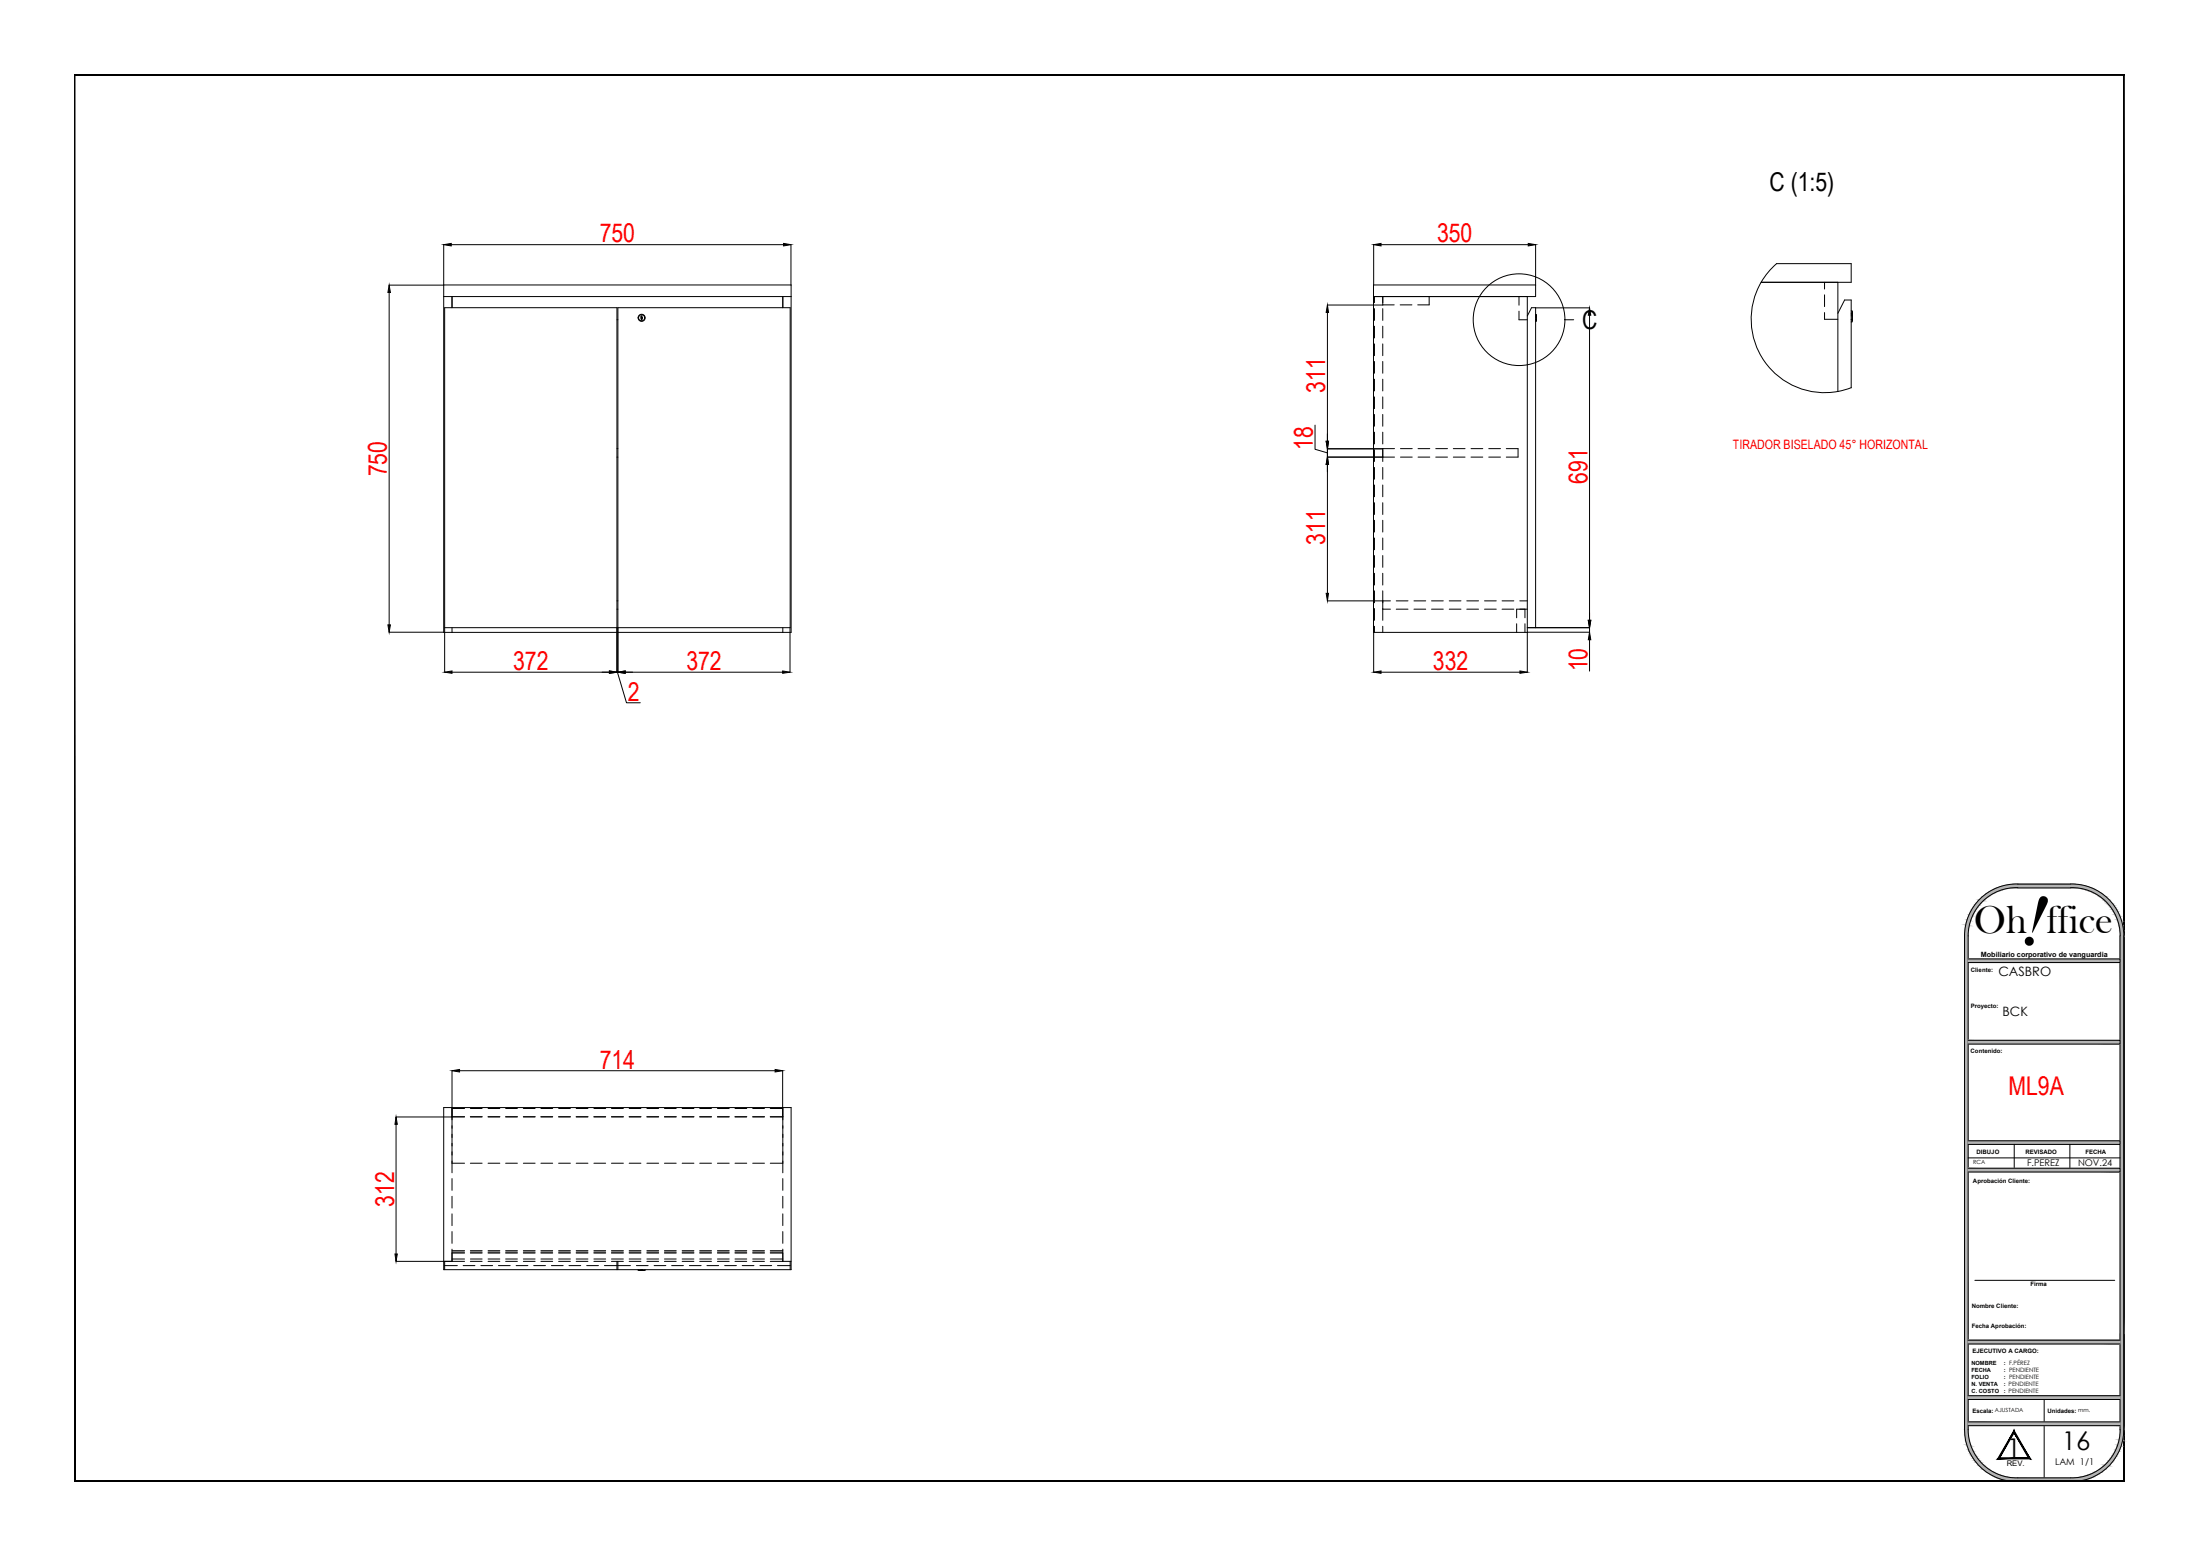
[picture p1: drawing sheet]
<svg xmlns="http://www.w3.org/2000/svg" width="594mm" height="420mm" viewBox="0 0 594 420" stroke-linecap="round" stroke-linejoin="round" font-family="sans-serif">
<g fill="#000" stroke="#000" stroke-width=".27">
<path d="M20 20.1v.2l553.6-.2zM20 20.3l553.6-.2v.2z"/>
<path d="M543.9 386.3v.6l4.4 7zM543.9 386.9l4.4 7-.6-.3zM539.4 393.9h8.9l-.6-.3zM539.4 393.9l.6-.3h7.7zM543.9 386.3l-4.5 7.6 .6-.3zM543.9 386.3v.6l-3.9 6.7z"/>
<path d="M20 400h553.6l-.2-.2zM20 400l.2-.2h553.2zM20 20.1v379.9l.2-.2zM20 20.1l.2 .2v379.5zM20 20.1l.2 .2 553.4-.2zM20.2 20.3l553.4-.2-.2 .2zM573.6 20.1l-.2 .2 .2 379.7zM573.4 20.3l.2 379.7-.2-.2z"/>
<path d="M20 400h553.6v-.2zM20 399.8h553.6l-553.6 .2z"/>
</g>
<g fill="none" stroke="#000" stroke-width=".27">
<path d="M544.9 239.8h14.2M544.9 238.7h14.2M544.9 239.7a13 13 0 0 0-13.4 13v133.4M544.9 238.7a14 14 0 0 0-14.4 14v133.4a13.9 13.9 0 0 0 14.4 13.9h14.2a14 14 0 0 0 14.4-13.9v-133.4a14 14 0 0 0-14.4-14M559.1 239.7a13 13 0 0 1 13.4 13M531.5 258.9h41v1h-41M572.5 252.7v133.4M531.5 280.9h41v1h-41M531.5 308h41v1h-41M531.5 315.5h41v1h-41M531.5 312.7h41M543.9 309v6.5"/>
<path d="M558.9 309v6.5M533.3 345.7h37.7M531.5 376.9h41M531.5 377.9h41M531.5 361.9h41M531.5 362.9h41M552 377.9v6M531.5 386a13 13 0 0 0 13.4 13.1h14.2M531.5 385h41M531.5 383.9h41M552 385v14.1M572.5 386a13 13 0 0 1-13.4 13.1"/>
</g>
<g fill="#b3b3b3" stroke="#b3b3b3" stroke-width=".27">
<path d="M544.9 238.7l15.6 .1zM543.4 238.8h17.1z"/>
<path d="M543.4 238.8l18.6 .2-1.5-.2zM541.9 239l1.5-.2 18.6 .2z"/>
<path d="M541.9 239l21.6 .3-1.5-.3zM540.5 239.3l1.4-.3 21.6 .3z"/>
<path d="M540.5 239.3l24.2 .5-1.2-.5zM539.3 239.8l1.2-.5 24.2 .5z"/>
<path d="M559.1 239.8h5.6zM559.1 239.8h5.6z"/>
<path d="M539.3 239.8h5.6zM539.2 239.8h4.3z"/>
<path d="M560.5 239.8h4.4zM560.5 239.8h4.4z"/>
<path d="M539.2 239.8h4.3zM539.1 239.8h4z"/>
<path d="M560.8 239.8l4.4 .1zM560.8 239.8l4.4 .1z"/>
<path d="M539.1 239.8h4zM538.8 239.9h3.3z"/>
<path d="M561.8 239.9l4 .4-.6-.4zM561.8 239.9l4 .4h-2.6z"/>
<path d="M538.8 239.9l2 .4 1.3-.4zM538.1 240.3l.7-.4 2 .4z"/>
<path d="M563.2 240.3l3 .2-.4-.2zM563.2 240.3l3 .2h-2.5z"/>
<path d="M538.1 240.3l2.1 .2 .6-.2zM537.7 240.5l.4-.2 2.1 .2z"/>
<path d="M563.7 240.5l2.9 .2-.4-.2zM563.7 240.5l2.9 .2h-2.1z"/>
<path d="M537.7 240.5l1.8 .2 .7-.2zM537.3 240.7l.4-.2 1.8 .2z"/>
<path d="M564.5 240.7l3 .5-.9-.5zM564.5 240.7l3 .5h-1.9z"/>
<path d="M537.3 240.7l1.1 .5 1.1-.5zM536.5 241.2l.8-.5 1.1 .5z"/>
<path d="M565.6 241.2l2 .1zM565.6 241.2l2 .1z"/>
<path d="M536.5 241.2h1.9zM536.3 241.3h1.9z"/>
<path d="M565.8 241.3l2.8 .8-1-.8zM565.8 241.3l2.8 .8h-1.7z"/>
<path d="M536.3 241.3l.8 .8 1.1-.8zM535.4 242.1l.9-.8 .8 .8z"/>
<path d="M566.9 242.1l1.8 .1zM566.9 242.1l1.8 .1z"/>
<path d="M535.4 242.1h1.7zM535.3 242.2h1.6z"/>
<path d="M567.1 242.2l2.3 .7-.7-.7zM567.1 242.2l2.3 .7h-1.4z"/>
<path d="M535.3 242.2l.7 .7 .9-.7zM535.3 242.2l.7 .7h-1.5z"/>
<path d="M568 242.9l1.7 .3-.3-.3zM568 242.9l1.7 .3h-1.4z"/>
<path d="M534.5 242.9l1.2 .3 .3-.3zM534.5 242.9l1.2 .3h-1.5z"/>
<path d="M568.3 243.2l2 .7-.6-.7zM568.3 243.2l2 .7h-1.3z"/>
<path d="M534.2 243.2l.7 .7 .8-.7zM534.2 243.2l.7 .7h-1.2z"/>
<path d="M569 243.9l1.7 .5-.4-.5zM569 243.9l1.7 .5h-1.3z"/>
<path d="M533.7 243.9l.9 .5 .3-.5zM533.7 243.9l.9 .5h-1.4z"/>
<path d="M569.4 244.4l1.7 .6-.4-.6zM569.4 244.4l1.7 .6h-1.2z"/>
<path d="M533.2 244.4l.8 .6 .6-.6zM533.2 244.4l.8 .6h-1.1z"/>
<path d="M569.9 245l1.6 .6-.4-.6zM569.9 245l1.6 .6h-1.2z"/>
<path d="M532.9 245l.7 .6 .4-.6zM532.9 245l.7 .6h-1.2z"/>
<path d="M570.3 245.6l1.5 .5-.3-.5zM570.3 245.6l1.5 .5h-1.1z"/>
<path d="M532.4 245.6l.9 .5 .3-.5zM532.4 245.6l.9 .5h-1.2z"/>
<path d="M570.7 246.1l1.5 .9-.4-.9zM570.7 246.1l1.5 .9h-1.1z"/>
<path d="M532.1 246.1l.8 .9 .4-.9zM532.1 246.1l.8 .9h-1.2z"/>
<path d="M571.1 247l1.3 .3-.2-.3zM571.1 247l1.3 .3h-1.1z"/>
<path d="M531.7 247l1 .3 .2-.3zM531.7 247l1 .3h-1.1z"/>
<path d="M571.3 247.3l1.5 1-.4-1zM571.3 247.3l1.5 1h-1.1z"/>
<path d="M531.6 247.3l.7 1 .4-1zM531.6 247.3l.7 1h-1.1z"/>
<path d="M571.7 248.3l1.2 .4-.1-.4zM571.7 248.3l1.2 .4h-1.1z"/>
<path d="M531.2 248.3l.9 .4 .2-.4zM531.2 248.3l.9 .4h-1z"/>
<path d="M571.8 248.7l1.4 1.1-.3-1.1zM571.8 248.7l1.4 1.1h-1.1z"/>
<path d="M531.1 248.7l.7 1.1 .3-1.1zM531.1 248.7l.7 1.1h-1z"/>
<path d="M572.1 249.8l1.1 .2v-.2zM572.1 249.8l1.1 .2h-1z"/>
<path d="M530.8 249.8l1 .2v-.2zM530.8 249.8l1 .2h-1.1z"/>
<path d="M572.2 250l1.2 1.2-.2-1.2zM572.2 250l1.2 1.2h-1z"/>
<path d="M530.7 250l.9 1.2 .2-1.2zM530.7 250l.9 1.2h-1z"/>
<path d="M572.4 251.2l1 .2zM572.4 251.2l1 .2z"/>
<path d="M530.6 251.2l1 .2zM530.6 251.2l1 .2z"/>
<path d="M572.4 251.4l1.1 1.3-.1-1.3zM572.4 251.4l1.1 1.3h-1z"/>
<path d="M530.5 251.4l1 1.3 .1-1.3zM530.5 251.4l1 1.3h-1z"/>
<path d="M572.5 252.7l1 107.5v-107.5zM572.5 252.7l1 107.5h-1z"/>
<path d="M530.5 252.7l1 107.5v-107.5zM530.5 252.7l1 107.5h-1z"/>
<path d="M572.5 360.2l1 25.9v-25.9zM572.5 360.2l1 25.9h-1z"/>
<path d="M530.5 360.2l1 25.9v-25.9zM530.5 360.2l1 25.9h-1z"/>
<path d="M572.5 386.1l.9 1.4 .1-1.4zM572.5 386.1l.9 1.4h-1z"/>
<path d="M530.5 386.1l1.1 1.4-.1-1.4zM530.5 386.1l1.1 1.4h-1.1z"/>
<path d="M572.4 387.5h1zM572.4 387.5h1z"/>
<path d="M530.5 387.5h1.1zM530.5 387.5h1.1z"/>
<path d="M572.4 387.5l.8 1.3 .2-1.3zM572.4 387.5l.8 1.3h-1z"/>
<path d="M530.6 387.5l1.2 1.3-.2-1.3zM530.6 387.5l1.2 1.3h-1.1z"/>
<path d="M572.2 388.8l1 .2v-.2zM572.2 388.8l1 .2h-1.1z"/>
<path d="M530.7 388.8l1.1 .2v-.2zM530.7 388.8l1.1 .2h-1z"/>
<path d="M572.1 389l.8 1.2 .3-1.2zM572.1 389l.8 1.2h-1.1z"/>
<path d="M530.8 389l1.3 1.2-.3-1.2zM530.8 389l1.3 1.2h-1z"/>
<path d="M571.8 390.2l1 .3 .1-.3zM571.8 390.2l1 .3h-1.1z"/>
<path d="M531.1 390.2l1.2 .3-.2-.3zM531.1 390.2l1.2 .3h-1.1z"/>
<path d="M571.7 390.5l.7 .9 .4-.9zM571.7 390.5l.7 .9h-1.1z"/>
<path d="M531.2 390.5l1.5 .9-.4-.9zM531.2 390.5l1.5 .9h-1.1z"/>
<path d="M571.3 391.4l.9 .5 .2-.5zM571.3 391.4l.9 .5h-1.1z"/>
<path d="M531.6 391.4l1.3 .5-.2-.5zM531.6 391.4l1.3 .5h-1.2z"/>
<path d="M571.1 391.9l.7 .8 .4-.8zM571.1 391.9l.7 .8h-1.1z"/>
<path d="M531.7 391.9l1.6 .8-.4-.8zM531.7 391.9l1.6 .8h-1.2z"/>
<path d="M570.7 392.7l.8 .5 .3-.5zM570.7 392.7l.8 .5h-1.2z"/>
<path d="M532.1 392.7l1.5 .5-.3-.5zM532.1 392.7l1.5 .5h-1.2z"/>
<path d="M570.3 393.2l.8 .6 .4-.6zM570.3 393.2l.8 .6h-1.2z"/>
<path d="M532.4 393.2l1.6 .6-.4-.6zM532.4 393.2l1.6 .6h-1.1z"/>
<path d="M569.9 393.8l.8 .6 .4-.6zM569.9 393.8l.8 .6h-1.3z"/>
<path d="M532.9 393.8l1.7 .6-.6-.6zM532.9 393.8l1.7 .6h-1.4z"/>
<path d="M569.4 394.4l.9 .5 .4-.5zM569.4 394.4l.9 .5h-1.3z"/>
<path d="M533.2 394.4l1.7 .5-.3-.5zM533.2 394.4l1.7 .5h-1.2z"/>
<path d="M569 394.9l.7 .7 .6-.7zM568.3 395.6l.7-.7 .7 .7z"/>
<path d="M533.7 394.9l2 .7-.8-.7zM533.7 394.9l2 .7h-1.5z"/>
<path d="M568.3 395.6l1.1 .2 .3-.2zM568 395.8l.3-.2 1.1 .2z"/>
<path d="M534.2 395.6l1.8 .2-.3-.2zM534.2 395.6l1.8 .2h-1.5z"/>
<path d="M568 395.8l.7 .8 .7-.8zM567.1 396.6l.9-.8 .7 .8z"/>
<path d="M534.5 395.8l2.4 .8-.9-.8zM534.5 395.8l2.4 .8h-1.6z"/>
<path d="M567.1 396.6h1.6zM567.1 396.6l1.5 .1h-1.7z"/>
<path d="M535.3 396.6l1.8 .1zM535.3 396.6l1.8 .1z"/>
<path d="M566.9 396.7l.7 .8 1-.8zM565.8 397.5l1.1-.8 .7 .8z"/>
<path d="M535.4 396.7l2.8 .8-1.1-.8zM535.4 396.7l2.8 .8h-1.9z"/>
<path d="M565.8 397.5h1.8zM565.6 397.5h1.9z"/>
<path d="M536.3 397.5h2.1zM536.3 397.5h2.1z"/>
<path d="M565.6 397.5l1 .5 .9-.5zM564.5 398l1.1-.5 1 .5z"/>
<path d="M536.5 397.5l3 .5-1.1-.5zM536.5 397.5l3 .5h-2.2z"/>
<path d="M564.5 398l1.7 .3 .4-.3zM563.7 398.3l.8-.3 1.7 .3z"/>
<path d="M537.3 398l2.9 .3-.7-.3zM537.3 398l2.9 .3h-2.5z"/>
<path d="M563.7 398.3l2.1 .2 .4-.2zM563.2 398.5l.5-.2 2.1 .2z"/>
<path d="M537.7 398.3l3.1 .2-.6-.2zM537.7 398.3l3.1 .2h-2.7z"/>
<path d="M563.2 398.5l2 .4 .6-.4zM561.8 398.9l1.4-.4 2 .4z"/>
<path d="M538.1 398.5l4 .4-1.3-.4zM538.1 398.5l4 .4h-3.3z"/>
<path d="M561.8 398.9h3.4zM560.8 399h4.1z"/>
<path d="M538.8 398.9l4.3 .1zM538.8 398.9l4.3 .1z"/>
<path d="M560.8 399h4.1zM560.5 399h4.2z"/>
<path d="M539.1 399h4.4zM539.1 399h4.4z"/>
<path d="M560.5 399h4.2zM559.1 399.1h5.6z"/>
<path d="M539.2 399l5.7 .1zM539.2 399l5.7 .1z"/>
<path d="M539.3 399.1l24.2 .4 1.2-.4zM539.3 399.1l24.2 .4h-23z"/>
<path d="M540.5 399.5l21.5 .3 1.5-.3zM540.5 399.5l21.5 .3h-20.1z"/>
<path d="M541.9 399.8l18.6 .2 1.5-.2zM541.9 399.8l18.6 .2h-17.1z"/>
<path d="M543.4 400h17.1zM543.4 400h15.7z"/>
<path d="M531.5 308l41 1v-1zM531.5 308l41 1h-41z"/>
<path d="M531.5 383.9l41 1.1v-1.1zM531.5 383.9l41 1.1h-41z"/>
<path d="M531.5 315.5l41 1v-1zM531.5 315.5l41 1h-41z"/>
<path d="M531.5 376.9l41 1v-1zM531.5 376.9l41 1h-41z"/>
<path d="M531.5 280.9l41 1v-1zM531.5 280.9l41 1h-41z"/>
<path d="M531.5 258.9l41 1v-1zM531.5 258.9l41 1h-41z"/>
<path d="M531.5 361.9l41 1v-1zM531.5 361.9l41 1h-41z"/>
</g>
<g fill="none" stroke="#000" stroke-width=".27">
<path d="M105.1 79v89.7M119.8 66.1v10.9h-14.7M121.8 66.1h89.8M213.6 66.1v10.9M370.9 66.1v10.9M372.9 66.1h39.8M414.7 66.1v10.9M358.5 84.4v34.8M358.5 82.4h14.9M414.7 83.1h14.5M429.2 85.1v82.4M355.1 114.8v6.5l3.4 1"/>
<path d="M358.5 123.4v-2.2v2.2M358.5 123.4h14.9M358.5 125.4v34.8M358.5 121.2h14.9M105.1 170.7h14.7M120.1 169.5v12M166.6 169.5v12M166.8 169.5v12M213.3 169.5v12M358.5 162.2h14.9M370.9 170.7v10.8M412.4 169.5h16.8v1.2h-16.8v10.8"/>
<path d="M429.2 172.7v8.5M122.1 181.5h42.5M166.6 181.5h.2h-.2M166.7 181.5l2.5 8.3h3.7M168.8 181.5h42.5M372.9 181.5h37.5M122.1 289.1v12.5h-15.2M124.1 289.1h85.2M211.3 289.1v12.5M106.9 303.6v35M106.9 340.6h15.2"/>
</g>
<g fill="#000" stroke="#000" stroke-width=".27">
<path d="M105.1 77l.3 2h-.7zM119.8 66.1l2-.4v.7zM211.6 65.7l2 .4-2 .3zM370.9 66.1l2-.4v.7zM412.7 65.7l2 .4-2 .3zM358.5 82.4l.2 2h-.6zM429.2 83.1l.4 2h-.7zM358.1 119.2h.6l-.2 2zM358.5 123.4l.2 2h-.6zM104.7 168.7h.7l-.3 2zM358.1 160.2h.6l-.2 2zM428.9 167.5h.7l-.4 2z"/>
<path d="M429.2 170.7l.4 2h-.7zM120.1 181.5l2-.3v.6zM164.6 181.2l2 .3-2 .3zM166.8 181.5l2-.3v.6zM211.3 181.2l2 .3-2 .3zM370.9 181.5l2-.3v.6zM410.4 181.2l2 .3-2 .3zM122.1 289.1l2-.3v.7zM209.3 288.8l2 .3-2 .4zM106.9 301.6l.4 2h-.6zM106.7 338.6h.6l-.4 2z"/>
</g>
<!-- layer: MD_Annotation -->
<g fill="none" stroke="#000" stroke-width=".27">
<path d="M422.5 86.3h2.5"/>
<circle cx="410.2" cy="86.3" r="12.4"/>
</g>
<!-- layer: MD_Visible -->
<g fill="none" stroke="#000" stroke-width=".27">
<path d="M119.8 76.9h93.8v93.9h-93.8zM475.6 76.2a19.8 19.8 0 0 0 2 22.9 19.8 19.8 0 0 0 22.3 5.6v-23.7h-1.8l-1.8 3.6M479.7 71.2h20.2v5h-24.3M479.8 71.2a19.8 19.8 0 0 0-4.2 5M496.3 76.2v29.5M119.8 80.1h93.8M120.1 83.1h46.5v86.4h-46.5zM122.1 80.1v3M166.6 86.3h.2M166.8 83.1h46.6v86.4h-46.6zM173.2 86.1v.3l.2-.3M173.3 86h.1"/>
<path d="M173.4 85.8v.2M173.4 85.7l-.2-.1 .1-.3-.2 .3 .2 .2-.2 .1 .2 .2M173.5 85.8l-.2 .1M173.5 85.7v.1M211.4 80.1v3M370.9 80.1h43.8v-3.2h-43.8v93.9h41.5v-90.7M412.4 85.3l1.2-2.2h1.1v86.4h-2.3M414.7 84.9v1.9M414.8 85l.1 1.6M414.9 86.6h-.1M499.9 83.9h.2v3h-.2M500.1 84.1l.1 .1"/>
<path d="M500.2 84.2l-.1 2.5M166.6 123.4h.2M166.6 121.1h.2M122.1 169.5v1.3M166.6 164.5h.2M166.6 162.2h.2M211.4 169.5v1.3M119.8 299.1h93.8v43.7h-93.8zM172.3 342.8h1.9M172.5 342.9v.1M172.5 343.1h1.5M174.1 342.9l-.1 .1"/>
<circle cx="173.3" cy="85.8" r=".83"/>
<circle cx="173.3" cy="85.8" r=".95"/>
</g>
<!-- layer: MD_Hidden -->
<g fill="none" stroke="#000" stroke-width=".27">
<path d="M492.7 76.2v1.8M492.7 79.6v3.2M371.2 80.1v1.6M371.2 83.3v3.2M371.2 88.1v3.2M371.2 92.9v3.1M371.2 97.6v3.2M373.4 80.1v2.2h3.1M373.4 83.3v3.2M373.4 88.1v3.2M373.4 92.9v3.1M373.4 97.6v3.2"/>
<path d="M378.1 82.3h3.2M385.9 80.1v2.2h-3.1M410.2 80.1v2.3M410.2 84v2.3h2.2M414.7 85.3h.2M414.7 85.4h.2M414.7 85.6h.2M414.7 86.4h.2M414.7 86.3h.2M414.7 85.8h.2M492.7 84.4v1.8h3.6M499.9 85.3h.3"/>
<path d="M499.9 86.3h.3M499.9 86.2h.3M499.9 84.5h.3M499.9 84.7h.3M499.9 85h.3M371.2 102.4v3.2M371.2 107.2v3.1M371.2 111.9v3.2M371.2 116.7v3.2M373.4 102.4v3.2M373.4 107.2v3.1M373.4 111.9v3.2"/>
<path d="M373.4 116.7v3.2M371.2 121.4v3.2M371.2 126.2v3.2M371.2 131v3.1M371.2 135.7v3.2M373.4 126.2v3.2M373.4 131v3.1M373.4 135.7v3.2M373.4 123.4h3.2M376.6 121.1h-3.2v3.5M378.2 123.4h3.2M378.2 121.1h3.2"/>
<path d="M382.9 123.4h3.2M382.9 121.1h3.2M387.7 123.4h3.2M387.7 121.1h3.2M392.4 123.4h3.2M392.4 121.1h3.2M397.2 123.4h3.2M397.2 121.1h3.2M402 123.4h3.2M402 121.1h3.2M406.8 121.1h3.1v2.3h-3.1M371.2 140.5v3.2"/>
<path d="M371.2 145.3v3.1M371.2 150v3.2M371.2 154.8v3.2M371.2 159.5v3.3M373.4 140.5v3.2M373.4 145.3v3.1M373.4 150v3.2M373.4 154.8v3.2M373.4 159.5v8M371.2 164.3v3.2M371.2 169.1v1.7M373.4 169.1v1.7"/>
<path d="M373.4 164.5h2.1M373.4 162.2h2.1M377 164.5h3.2M377 162.2h3.2M381.8 164.5h3.2M381.8 162.2h3.2M386.6 164.5h3.1M386.6 162.2h3.1M391.3 164.5h3.2M391.3 162.2h3.2M396.1 164.5h3.2M396.1 162.2h3.2"/>
<path d="M400.9 164.5h3.1M400.9 162.2h3.1M405.6 164.5h3.2M405.6 162.2h3.2M409.5 168.4v2.4M410.4 162.2h2M411.8 164.5v2.3M411.8 168.4v2.4M412.4 164.5h-2.9v2.3M122.1 299.1v17.6M122.1 299.3h3.3M127 299.3h3.2"/>
<path d="M131.8 299.3h3.2M136.5 299.3h3.2M141.3 299.3h3.2M146.1 299.3h3.1M150.8 299.3h3.2M155.6 299.3h3.2M160.4 299.3h3.1M165.1 299.3h3.2M169.9 299.3h3.2M174.7 299.3h3.2M179.4 299.3h3.2M184.2 299.3h3.2"/>
<path d="M188.9 299.3h3.2M193.7 299.3h3.2M198.5 299.3h3.1M203.3 299.3h3.1M208 299.3h3.4M211.4 299.1v17.6M122.1 318.2v3.2M122.1 301.6h3.3M122.1 314.1h3.3M127 301.6h3.2M127 314.1h3.2M131.8 301.6h3.2"/>
<path d="M131.8 314.1h3.2M136.5 301.6h3.2M136.5 314.1h3.2M141.3 301.6h3.2M141.3 314.1h3.2M146.1 301.6h3.1M146.1 314.1h3.1M150.8 301.6h3.2M150.8 314.1h3.2M155.6 301.6h3.2M155.6 314.1h3.2M160.4 301.6h3.1"/>
<path d="M160.4 314.1h3.1M165.1 301.6h3.2M165.1 314.1h3.2M169.9 301.6h3.2M169.9 314.1h3.2M174.7 301.6h3.2M174.7 314.1h3.2M179.4 301.6h3.2M179.4 314.1h3.2M184.2 301.6h3.2M184.2 314.1h3.2M188.9 301.6h3.2"/>
<path d="M188.9 314.1h3.2M193.7 301.6h3.2M193.7 314.1h3.2M198.5 301.6h3.1M198.5 314.1h3.1M203.3 301.6h3.1M203.3 314.1h3.1M208 301.6h3.4M208 314.1h3.4M211.4 318.2v3.2M122.1 323v3.2M122.1 327.8v3.1"/>
<path d="M122.1 332.6v3.1M122.1 337.3v3.3M122.1 340h3.3M122.1 337.7h3.3M122.1 338.4h3.3M122.1 338.1h3.3M127 340h3.2M127 337.7h3.2M127 338.4h3.2M127 338.1h3.2M131.8 340h3.2M131.8 337.7h3.2"/>
<path d="M131.8 338.4h3.2M131.8 338.1h3.2M136.5 340h3.2M136.5 337.7h3.2M136.5 338.4h3.2M136.5 338.1h3.2M141.3 340h3.2M141.3 337.7h3.2M141.3 338.4h3.2M141.3 338.1h3.2M146.1 340h3.1M146.1 337.7h3.1"/>
<path d="M146.1 338.4h3.1M146.1 338.1h3.1M150.8 340h3.2M150.8 337.7h3.2M150.8 338.4h3.2M150.8 338.1h3.2M155.6 340h3.2M155.6 337.7h3.2M155.6 338.4h3.2M155.6 338.1h3.2M160.4 340h3.1M160.4 337.7h3.1"/>
<path d="M160.4 338.4h3.1M160.4 338.1h3.1M165.1 340h3.2M165.1 337.7h3.2M165.1 338.4h3.2M165.1 338.1h3.2M169.9 340h3.2M169.9 337.7h3.2M169.9 338.4h3.2M169.9 338.1h3.2M174.7 340h3.2M174.7 337.7h3.2"/>
<path d="M174.7 338.4h3.2M174.7 338.1h3.2M179.4 340h3.2M179.4 337.7h3.2M179.4 338.4h3.2M179.4 338.1h3.2M184.2 340h3.2M184.2 337.7h3.2M184.2 338.4h3.2M184.2 338.1h3.2M188.9 340h3.2M188.9 337.7h3.2"/>
<path d="M188.9 338.4h3.2M188.9 338.1h3.2M193.7 340h3.2M193.7 337.7h3.2M193.7 338.4h3.2M193.7 338.1h3.2M198.5 340h3.1M198.5 337.7h3.1M198.5 338.4h3.1M198.5 338.1h3.1M203.3 340h3.1M203.3 337.7h3.1"/>
<path d="M203.3 338.4h3.1M203.3 338.1h3.1M208 340h3.4M208 337.7h3.4M208 338.4h3.4M208 338.1h3.4M211.4 323v3.2M211.4 327.8v3.1M211.4 332.6v3.1M211.4 337.3v3.3M119.8 340.6h5.6M120.1 341.7h3.4"/>
<path d="M120.1 340.6v2.2M125.1 341.7h3.1M127 340.6h3.2M129.9 341.7h3.1M131.8 340.6h3.2M134.6 341.7h3.2M136.5 340.6h3.2M139.4 341.7h3.2M141.3 340.6h3.2M144.1 341.7h3.2M146.1 340.6h3.1M148.9 341.7h3.2"/>
<path d="M150.8 340.6h3.2M153.6 341.7h3.2M155.6 340.6h3.2M158.4 341.7h3.2M160.4 340.6h3.1M163.2 341.7h3.4M165.1 340.6h3.2M166.6 340.6v2.2M166.8 340.6v2.2M166.8 341.7h3.4M169.9 340.6h3.2M171.8 341.7h3.2"/>
<path d="M173 342.8v.3M173.1 342.8v.3M173.2 342.8v.3M173.3 342.8v.3M173.4 342.8v.3M173.5 342.8v.3M174.7 340.6h3.2M176.6 341.7h3.2M179.4 340.6h3.2M181.4 341.7h3.1M184.2 340.6h3.2M186.2 341.7h3.1"/>
<path d="M188.9 340.6h3.2M190.9 341.7h3.2M193.7 340.6h3.2M195.7 341.7h3.2M198.5 340.6h3.1M200.4 341.7h3.2M203.3 340.6h3.1M205.2 341.7h3.2M208 340.6h5.6M209.9 341.7h3.5M213.4 340.6v2.2"/>
</g>
<text font-size="20.6" x="545.2" y="254.3" transform="rotate(19 545.2 254.3)">!</text>
<text font-size="10.7" x="533" y="251.9">Oh ffice</text>
<g font-size="7">
<text x="477.8" y="51.5">C (1:5)</text>
<text x="427.3" y="88.8">C</text>
<text x="541.9" y="393.3">1</text>
<text x="556.8" y="391.7">16</text>
</g>
<g font-size="7" fill="#f00">
<text x="161.9" y="65.5">750</text>
<text x="388" y="65.5">350</text>
<text x="357.9" y="106.1" transform="rotate(-90 357.9 106.1)">311</text>
<text x="354.6" y="121.4" transform="rotate(-90 354.6 121.4)">18</text>
<text x="104.5" y="128.6" transform="rotate(-90 104.5 128.6)">750</text>
<text x="428.6" y="130.6" transform="rotate(-90 428.6 130.6)">691</text>
<text x="357.9" y="147.2" transform="rotate(-90 357.9 147.2)">311</text>
<text x="138.6" y="180.9">372</text>
<text x="185.3" y="180.9">372</text>
<text x="386.9" y="180.9">332</text>
<text x="428.6" y="181.3" transform="rotate(-90 428.6 181.3)">10</text>
<text x="169.5" y="189.3">2</text>
<text x="161.9" y="288.6">714</text>
<text x="542.3" y="295.6">ML9A</text>
<text x="106.4" y="325.8" transform="rotate(-90 106.4 325.8)">312</text>
</g>
<text font-size="3.5" fill="#f00" x="468" y="121.2">TIRADOR BISELADO 45° HORIZONTAL</text>
<g font-size="3.5">
<text x="539.6" y="263.6">CASBRO</text>
<text x="540.7" y="274.3">BCK</text>
</g>
<g font-size="2.5">
<text x="547.4" y="314.8">F.PEREZ</text>
<text x="561.1" y="314.8">NOV.24</text>
<text x="555" y="395.5">LAM 1/1</text>
</g>
<text font-size="2.1" x="541.9" y="395.8">REV.</text>
<text font-size="2" x="534.9" y="258.4">Mobiliario corporativo de vanguardia</text>
<g font-size="1.6">
<text x="532.2" y="262.4">Cliente:</text>
<text x="532.2" y="272.1">Proyecto:</text>
<text x="532.1" y="284.3">Contenido:</text>
<text x="533.8" y="311.6">DIBUJO</text>
<text x="546.9" y="311.6">REVISADO</text>
<text x="563.1" y="311.6">FECHA</text>
<text x="532.8" y="319.4">Aprobación Cliente:</text>
<text x="548.3" y="347.1">Firma</text>
<text x="532.5" y="353.2">Nombre Cliente:</text>
<text x="532.5" y="358.5">Fecha Aprobación:</text>
<text x="532.7" y="365.2">EJECUTIVO A CARGO:</text>
<text x="532.7" y="381.5">Escala: AJUSTADA</text>
<text x="552.9" y="381.5">Unidades: mm.</text>
</g>
<g font-size="1.5">
<text x="532.8" y="314.4">RCA</text>
<text x="532.4" y="368.6">NOMBRE</text>
<text x="532.4" y="370.5">FECHA</text>
<text x="541.1" y="368.6">: F.PÉREZ</text>
<text x="541.1" y="370.5">: PENDIENTE</text>
<text x="532.4" y="372.3">FOLIO</text>
<text x="532.4" y="374.2">N. VENTA</text>
<text x="532.4" y="376">C. COSTO</text>
<text x="541.1" y="372.3">: PENDIENTE</text>
<text x="541.1" y="374.2">: PENDIENTE</text>
<text x="541.1" y="376">: PENDIENTE</text>
</g>
</svg>
